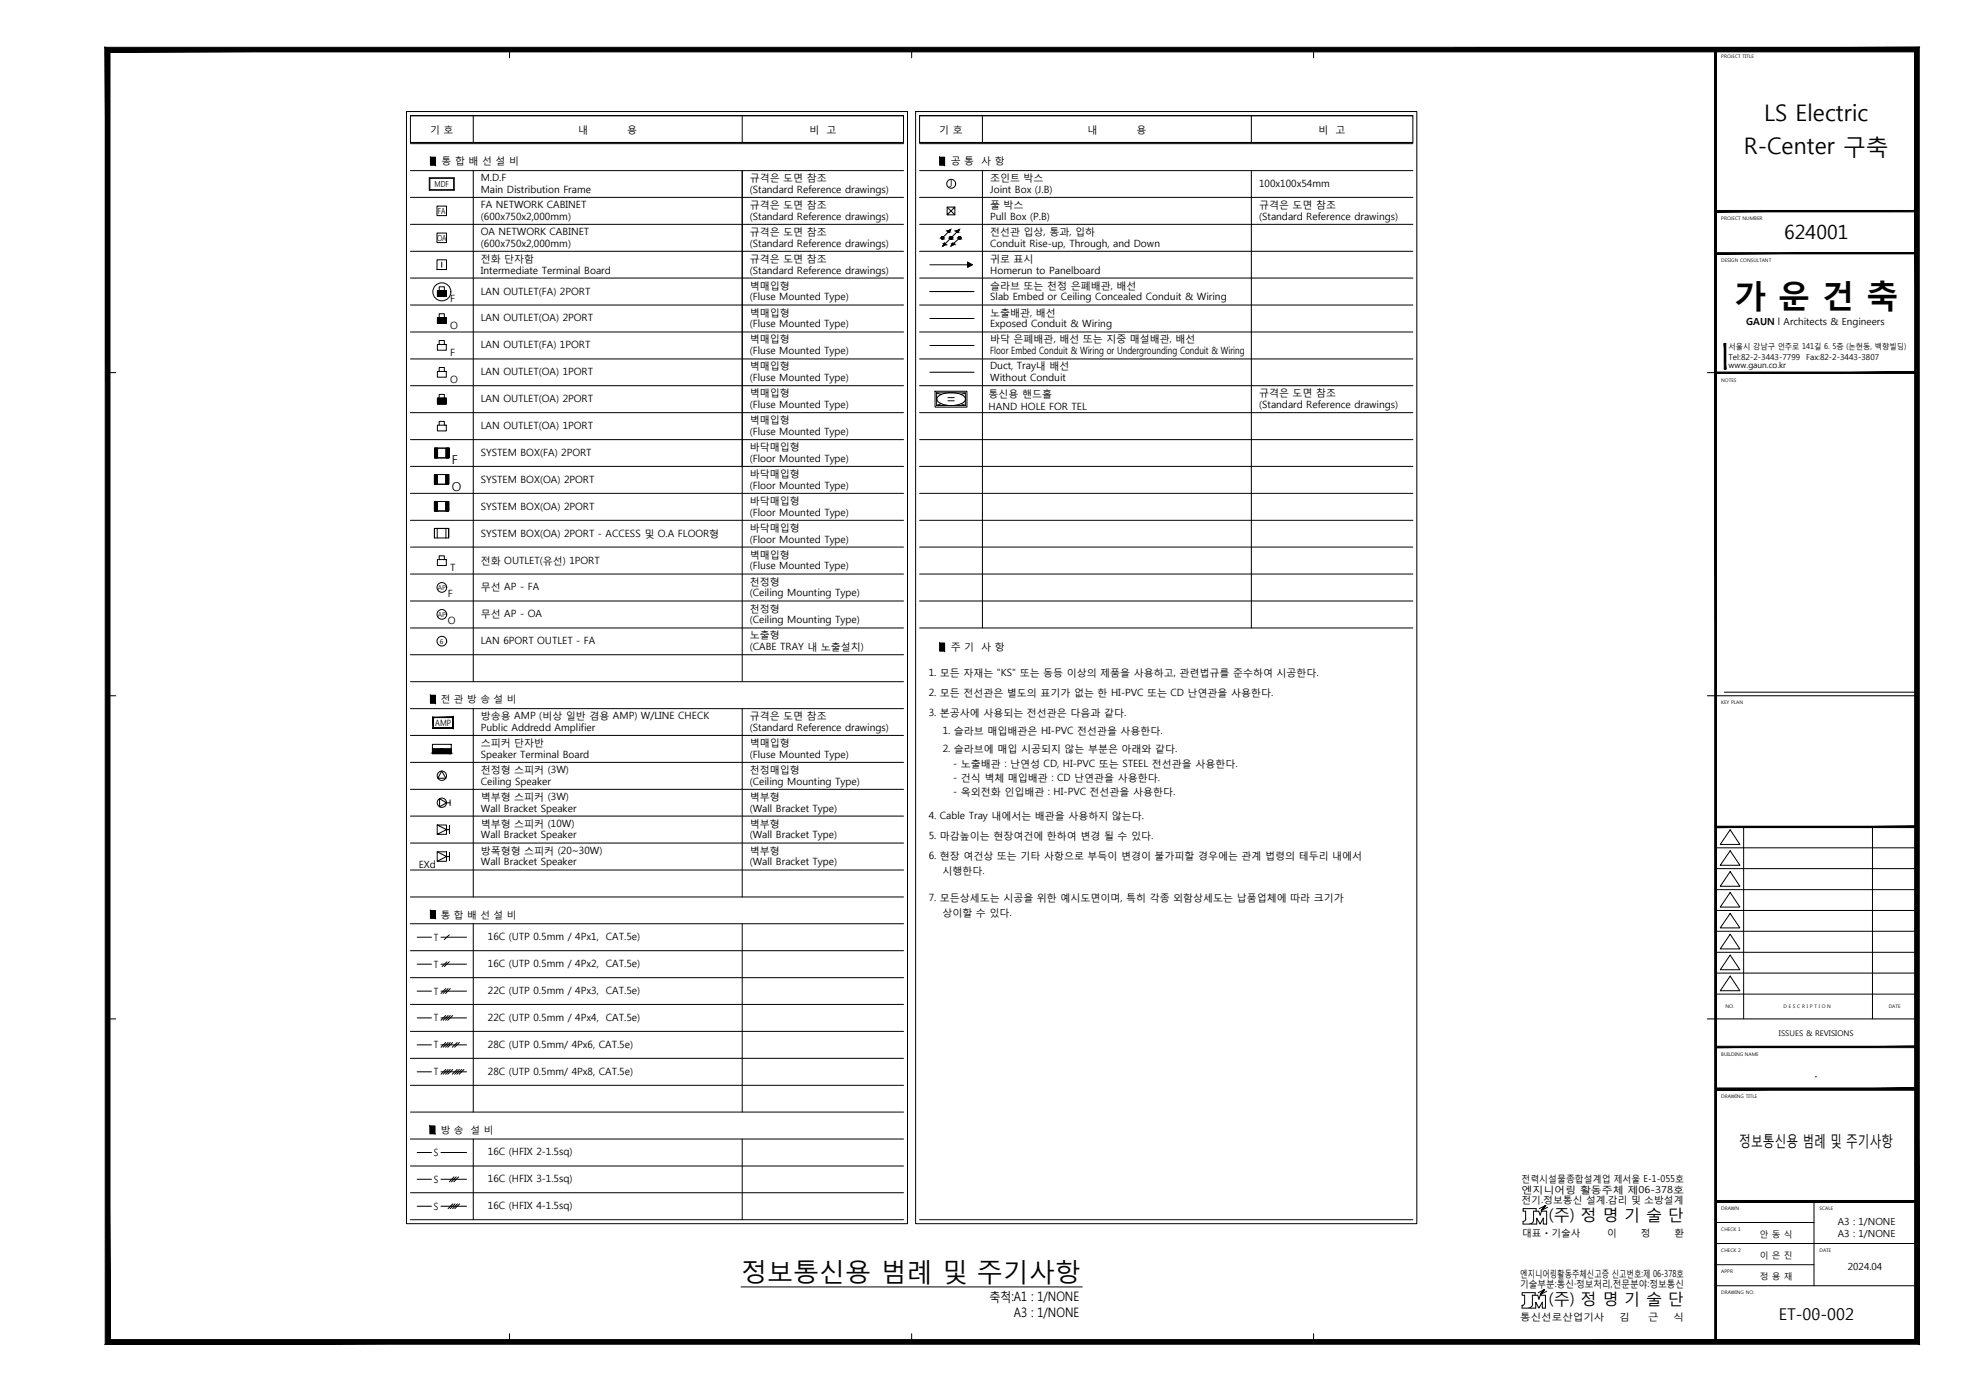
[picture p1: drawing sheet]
<svg xmlns="http://www.w3.org/2000/svg" width="420mm" height="297mm" viewBox="0 0 420 297" stroke-linecap="round" stroke-linejoin="round" font-family="sans-serif">
<!-- layer: TIT -->
<path d="M158.3 274.8h72.9" fill="none" stroke="#000" stroke-width=".21"/>
<!-- layer: SHT -->
<g fill="#000" stroke="#000" stroke-width=".21">
<path d="M22.5 10.1l1 1 386.5-1zM23.5 11.1l386.5-1-1 1zM410 10.1l-1 1 1 275.9zM409 11.1l1 275.9-1-.9zM22.5 287h387.5l-1-.9zM22.5 287l1-.9h385.5zM22.5 10.1v276.9l1-.9zM22.5 10.1l1 1v275z"/>
<path d="M366.3 10.6l.3 275.9v-275.9zM366.3 10.6l.3 275.9h-.3z"/>
<path d="M366.5 44.9v.3l42.9-.3zM366.5 45.2l42.9-.3v.3z"/>
<path d="M366.5 54v.2l42.9-.2zM366.5 54.2l42.9-.2v.2z"/>
<path d="M366.5 79.4v.3l42.9-.3zM366.5 79.7l42.9-.3v.3z"/>
<path d="M368.3 73.3l.3 5.6v-5.6zM368.3 73.3l.3 5.6h-.3z"/>
<path d="M366.5 176.4v.3l42.9-.3zM366.5 176.7l42.9-.3v.3z"/>
<path d="M366.5 232.4v.3l42.9-.3zM366.5 232.7l42.9-.3v.3z"/>
<path d="M366.5 232.4v.4l42.9-.4zM366.5 232.8l42.9-.4v.4z"/>
<path d="M366.5 223.4v.3l42.9-.3zM366.5 223.7l42.9-.3v.3z"/>
<path d="M366.5 256.4v.4l42.9-.4zM366.5 256.8l42.9-.4v.4z"/>
</g>
<g fill="none" stroke="#000" stroke-width=".21">
<path d="M108.8 10.6v1.7M194.7 10.6v1.7M280.6 10.6v1.7M23 79.6h1.7M364.7 79.6h1.8M23 148.6h1.7M364.7 148.6h44.7M368.3 147.8h41.1M366.5 176.6h42.9M369.6 177.2l2 3.1h-4.1zM372.4 176.6v41M400 176.6v41"/>
<path d="M366.5 190h42.9M366.5 194.4h42.9M366.5 198.9h42.9M366.5 185.5h42.9M366.5 181h42.9M369.6 195.1l2 3h-4.1zM369.6 199.5l2 3.1h-4.1zM369.6 190.6l2 3.1h-4.1zM369.6 186.1l2 3.2h-4.1zM369.6 181.7l2 3.1h-4.1zM23 217.6h1.7M364.7 217.6h44.7"/>
<path d="M366.5 203.4h42.9M366.5 207.8h42.9M366.5 212.3h42.9M369.6 203.9l2 3.2h-4.1zM369.6 208.4l2 3.2h-4.1zM366.5 232.6h42.9M387.8 229.9h.1M387.5 256.6v18M366.5 261.1h21M366.5 270.1h21M366.5 265.5h42.9M366.5 274.6h42.9"/>
<path d="M108.8 284.8v1.7M194.7 284.8v1.7M280.6 284.8v1.7M388 280.6h.1"/>
</g>
<g fill="none" stroke="#000" stroke-width=".21">
<path d="M328.1 258.6v-.5h-2.8v.5h.6v1.7v.2l-.5 .3M328.8 258.1l1.4-.7-.7 .9M329.5 258.3h-.1M329.6 258.2l-.4 .3M329.7 258.1l-.4 .2M329.8 257.9l-.4 .4M329.9 257.5l-.7 1M329.9 257.8l-.4 .3M329.9 257.7l-.3 .3M330 257.6l-.4 .3M330.1 257.5l-.4 .3M330.1 257.5l-.2 .1"/>
<path d="M330.2 257.5l-.4 .2M330.6 257.8l-1.4 .7M325.1 278.8h.1M325.1 278.8v.5h1.4M325.4 260.8l-.1 .6h1.4M326.5 279.3a.76 .76 0 0 0 .8-.8v-1.9h1.2l.2 .8 .3-.8h1.1v2.7h-.7v-1.2l-.7 1.2-.7-1.2v1.2h-1.3M326.7 261.4a.83 .83 0 0 0 .9-.9v-1.9h1.1l.3 .9 .3-.9h1.1v2.8h-.8v-1.3l-.6 1.3-.7-1.3v1.3h-1.3M327.9 276.6v-.6h-2.8v.6h.6v1.6l-.1 .3-.5 .3M328.6 276l1.3-.6-.6 .9M329.3 276.3h-.1M329.4 276.1l-.4 .3M329.4 276l-.3 .3"/>
<path d="M329.5 276l-.4 .3M329.6 275.8l-.4 .3M329.7 275.5l-.7 .9M329.7 275.7l-.3 .3M329.8 275.6l-.4 .3M329.8 275.4l-.2 .2M329.9 275.5l-.4 .3M329.9 275.4l-.3 .3M330.4 275.7l-1.4 .7"/>
</g>
<!-- layer: SYM -->
<g fill="none" stroke="#000" stroke-width=".21">
<path d="M86.8 23.8h107v237.5h-107zM87.7 30.4h105.3M87.7 24.7h105.3M87.7 36.4h105.3M87.7 30.7h105.3M91.7 38h5.3v2.6h-5.3zM91.8 38.1h5.1v2.4h-5.1zM91.9 33.6h1.1v1.6h-1.1zM101.1 24.7v5.7M101.1 36.4v109.2M158.5 24.7v5.7M158.5 36.4v109.2"/>
<path d="M195.6 23.8h107v237.5h-107zM196.4 30.4h105.4M196.4 24.7h105.4M196.4 36.4h105.4M196.4 30.7h105.4M200.7 33.6h1.1v1.6h-1.1zM209.8 24.7v5.7M209.8 36.4v97.7M267.3 24.7v5.7M267.3 36.4v97.7M87.7 42.1h105.3M87.7 47.9h105.3"/>
<path d="M87.7 53.7h105.3M87.7 59.4h105.3M93.3 55.5h2.1v2.1h-2.1zM93.3 44h2.1v2h-2.1zM93.3 49.8h2.1v2h-2.1zM94.4 56v1.1M196.4 42.1h105.4M196.4 47.9h105.4M196.4 53.7h105.4M196.4 59.4h105.4M198.6 56.5h9M201.7 51.9l.3 .3-.6 .4z"/>
<path d="M202.3 44.2l1.7 1.7M202.4 49.3l.7-.3-.4 .6zM203 51l-1.6 1.6M203.1 49l-1.6 1.6M203.5 51.9l.3 .3-.6 .3zM204 44.2v1.7h-1.7v-1.7h1.7l-1.7 1.7M204.3 49.3l.6-.3-.3 .6zM204.8 51l-1.6 1.5M204.9 49l-1.6 1.6M206.7 56l.9 .5-.9 .6zM87.7 65.1h105.3M87.7 70.9h105.3"/>
<path d="M87.7 76.7h105.3M93.4 62h1.9v1.3h-1.9zM93.4 62.5l.4-.5v-.8h1.1v.8l-1.3 1.3M93.4 79.3h1.9v1.2h-1.9zM93.4 73.6h1.9v1.2h-1.9zM93.4 67.8h.1M93.4 67.8h1.9v1.2h-1.9zM93.4 68.3l.5-.5-.5 .4 .4-.4v-.8h1.1v.8l-1.3 1.2M93.4 62v.1M93.5 62l-.1 .2M93.5 67.8l-.1 .1M93.6 62l-.2 .2"/>
<path d="M93.6 67.8l-.2 .2M93.6 62l-.2 .3M93.6 67.8l-.2 .3M93.7 62l-.3 .4M93.7 67.8l-.3 .3M93.8 62l-.4 .4M93.8 63.3l1.3-1.3-1.2 1.3M93.8 67.8l-.4 .4M93.8 79.3v-.8h1.1v.8M93.8 73.6v-.9h1.1v.9M93.8 69l1.3-1.2-1.2 1.2M93.9 62l-.5 .5"/>
<path d="M93.9 62l-.5 .6M93.9 67.8l-.5 .6M94.1 62l-.7 .7M94.1 67.8l-.7 .6 .7-.6M94.1 62l-.7 .8M94.2 67.8l-.8 .8M94.2 62l-.8 .9M94.3 67.8l-.9 .9M94.3 62l-.9 1M94.4 62l-1 1M94.4 67.8l-1 .9M94.5 62l-1.1 1.1"/>
<path d="M94.5 63.3l.8-.8-.7 .8M94.5 67.8l-1.1 1M94.6 62l-1.2 1.2M94.6 67.8l-1.2 1.2M94.6 62l-1.2 1.3 1.3-1.3M94.6 67.8l-1.2 1.2 1.3-1.2M94.7 62l-1.2 1.3M94.7 67.8l-1.2 1.2M94.8 67.8l-1.2 1.2M94.8 62l-1.2 1.3M95 62l-1.3 1.3M95 67.8l-1.3 1.2"/>
<path d="M95 67.8l-1.2 1.2M95.2 67.8l-1.3 1.2M95.2 62l-1.3 1.3M95.2 67.8l-1.2 1.2M95.3 62l-1.3 1.3M95.3 63.3h.1M95.3 62l-1.2 1.3M95.3 62.1l-1.2 1.2M95.3 62.2l-1.1 1.1 1.1-1M95.3 62.3l-.9 1M95.3 62.4l-.9 .9 .9-.8M95.3 62.6l-.7 .7"/>
<path d="M95.3 62.6l-.6 .7 .6-.6M95.3 62.8l-.5 .5M95.3 62.8l-.4 .5 .4-.4M95.3 62.9l-.3 .4M95.3 63l-.2 .3M95.3 63.1l-.1 .2M95.3 67.8l-1.2 1.2M95.3 67.9l-1.1 1.1 1.1-1M95.3 68.1l-.9 .9M95.3 68.2l-.8 .8M95.3 68.3l-.7 .7M95.3 68.4l-.7 .6"/>
<path d="M95.3 68.4l-.6 .6M95.3 68.5l-.5 .5M95.3 68.6l-.4 .4 .4-.4M95.3 68.7l-.3 .3M95.3 68.8l-.2 .2M95.3 68.9l-.1 .1M95.3 69h.1M196.4 65.1h105.4M196.4 70.9h105.4M196.4 76.7h105.4M198.6 62.3h9.5M198.6 68h9.5"/>
<path d="M198.6 73.8h9.5M198.6 79.5h9.5M87.7 82.4h105.3M87.7 88.1h105.3M87.7 93.9h105.3M87.7 99.6h105.3M92.8 95.7h3.1v2.1h-3.1zM92.8 96.3l.7-.6v2M92.8 96.8l.7-.6-.7 .6M92.8 97l.7-.6-.7 .7M92.8 97.3l.7-.7-.7 .7M92.9 95.7h-.1"/>
<path d="M92.9 95.7l-.1 .1M93 95.7l-.2 .2M93.1 95.7l-.3 .3M93.2 95.7l-.4 .3M93.3 95.7l-.5 .4M93.3 95.7l-.5 .5M93.3 97.8l.2-.2-.1 .2M93.4 85h1.9v1.3h-1.9zM93.4 85.5l.4-.5v-.8h1.1v.8l-1.3 1.3M93.4 90.8h1.9v1.2h-1.9zM93.4 85.1h.1M93.4 85.3l.2-.3-.2 .3"/>
<path d="M93.4 85.5l.5-.5-.5 .5M93.5 95.7l-.7 .7M93.5 95.8l-.7 .6 .7-.5M93.5 95.9l-.7 .7M93.5 96l-.7 .6 .7-.5M93.5 96.1l-.7 .7M93.5 96.3l-.7 .7M93.5 96.5l-.7 .6M93.5 96.6l-.7 .6M93.5 96.8l-.7 .6M93.5 96.8l-.7 .7M93.5 96.9l-.7 .6"/>
<path d="M93.5 97l-.7 .6M93.5 97l-.7 .6 .7-.5M93.5 97.1l-.7 .6M93.5 97.2l-.6 .6M93.5 97.3l-.5 .5 .5-.4M93.5 97.5l-.3 .3M93.5 97.5l-.3 .3 .3-.2M93.5 85l-.1 .2M93.6 85l-.2 .2 .2-.2M93.7 85l-.3 .4 .4-.4M93.8 90.8v-.8h1.1v.8M93.9 85l-.5 .6 .6-.6"/>
<path d="M94.1 85l-.7 .7M94.2 85l-.8 .8M94.3 85l-.9 .9M94.4 85l-1 1M94.5 85l-1.1 1.1M94.5 85l-1.1 1.2M94.6 85l-1.2 1.3 1.2-1.3M94.8 85l-1.3 1.3M95 85l-1.3 1.3M95 85l-1.2 1.3M95.1 85l-1.3 1.3M95.2 85l-1.3 1.3"/>
<path d="M95.2 85l-1.2 1.3M95.3 95.7v2.1M95.3 97.4l.6-.6-.6 .7M95.3 85l-1.2 1.3M95.3 85.1l-1.2 1.2M95.3 85.2l-1.1 1.1 1.1-1.1M95.3 85.3l-.9 1M95.3 85.4l-.9 .9M95.3 85.5l-.8 .8M95.3 85.5l-.7 .8M95.3 85.7l-.7 .6M95.3 85.8l-.5 .5"/>
<path d="M95.3 85.8l-.4 .5M95.3 85.9l-.3 .4M95.3 86l-.3 .3M95.3 86l-.2 .3M95.3 86.1l-.1 .2M95.3 86.2v.1M95.4 95.7l-.1 .1M95.5 95.7l-.2 .2M95.5 95.7l-.2 .3M95.6 95.7l-.3 .3M95.6 95.7l-.3 .4M95.8 95.7l-.5 .5"/>
<path d="M95.8 95.7l-.5 .6M95.9 95.7l-.6 .6M95.9 95.8l-.6 .6M95.9 95.8l-.6 .7M95.9 95.9l-.6 .6M95.9 96l-.6 .6M95.9 96.1l-.6 .6M95.9 96.2l-.6 .6 .6-.5M95.9 96.3l-.6 .7M95.9 96.5l-.6 .6 .6-.6M95.9 96.5l-.6 .7M95.9 96.6l-.6 .6"/>
<path d="M95.9 96.7l-.6 .7M95.9 96.9l-.6 .7M95.9 97l-.6 .6M95.9 97.1l-.6 .6M95.9 97.2l-.6 .6M95.9 97.2l-.5 .6M95.9 97.4l-.4 .4M95.9 97.5l-.3 .3M95.9 97.6l-.2 .2M95.9 97.6l-.1 .2M95.9 97.7v.1M196.4 82.4h105.4"/>
<path d="M196.4 88.1h105.4M196.4 93.9h105.4M196.4 99.6h105.4M199.7 83.6h6.8v3.3h-6.8zM200.1 83.9h6.1v2.7h-6.1zM200.1 83.9l.9 .4M200.5 84.5a5.5 5.5 0 0 1 5.3 0 .78 .78 0 0 1 0 1.4 5.5 5.5 0 0 1-5.3 0 .78 .78 0 0 1 0-1.4zM201 86.2l-.9 .4M202.5 84.9h1.3M202.5 85.6h1.3M205.3 86.2l.9 .4M206.2 83.9l-.9 .4"/>
<path d="M87.7 105.4h105.3M87.7 111.1h105.3M87.7 116.8h105.3M92.8 101.3h3v2.1h-3zM92.8 107.1h3v2h-3zM92.8 101.3v2.1M92.8 107.1v2M92.8 101.3h3M92.8 107.7l.6-.6v2M92.8 107.1h3M92.8 108.1l.6-.6-.6 .7M92.8 108.4l.6-.5-.6 .6"/>
<path d="M92.8 101.3v.1M92.8 107.1h.1M92.9 101.3l-.1 .2M92.9 107.1l-.1 .1M92.9 107.1l-.1 .2 .2-.2M93 101.3l-.2 .2M93 101.3l-.2 .3M93 107.1l-.2 .2M93.1 101.3l-.3 .4M93.1 107.1l-.3 .3M93.1 101.3l-.3 .5M93.1 107.1l-.3 .5"/>
<path d="M93.3 101.3l-.5 .6M93.3 107.1l-.5 .5M93.4 109.1h.1M93.4 101.3v2.1M93.4 112.8v2.1M93.4 101.3l-.6 .6M93.4 101.4l-.6 .6M93.4 101.5l-.6 .6M93.4 101.5l-.6 .7M93.4 101.7l-.6 .6M93.4 101.7l-.6 .7M93.4 101.8l-.6 .6"/>
<path d="M93.4 101.9l-.6 .6M93.4 101.9l-.6 .7 .6-.6M93.4 102.1l-.6 .5M93.4 102.1l-.6 .7 .6-.6M93.4 102.3l-.6 .6 .6-.5M93.4 102.4l-.6 .7M93.4 102.6l-.6 .6M93.4 102.6l-.6 .7M93.4 102.7l-.6 .7M93.4 102.8l-.6 .6M93.4 102.9l-.5 .5M93.4 103l-.4 .4"/>
<path d="M93.4 103.1l-.3 .3M93.4 103.2l-.2 .2 .2-.1M93.4 103.3l-.1 .1M93.4 107.2l-.6 .6M93.4 107.3l-.6 .6M93.4 107.3l-.6 .7M93.4 107.6l-.6 .7M93.4 107.7l-.6 .7M93.4 107.8l-.6 .6M93.4 108l-.6 .6M93.4 108.1l-.6 .6M93.4 108.2l-.6 .6"/>
<path d="M93.4 108.2l-.6 .7M93.4 108.4l-.6 .6M93.4 108.4l-.6 .7M93.4 108.5l-.6 .6M93.4 108.6l-.5 .5M93.4 108.7l-.4 .4M93.4 108.8l-.4 .3M93.4 108.8l-.3 .3M93.4 108.9l-.3 .2M93.4 109l-.2 .1 .2-.1M93.4 109.1h-.1M93.4 119.5h1.9v1.3h-1.9z"/>
<path d="M93.8 119.5v-.8h1.1v.8M95.2 101.4v2M95.2 107.2v1.9l.6-.5M95.2 112.8v2.1M95.2 102.5l.6-.6-.6 .7M95.2 108.7l.6-.6-.6 .6M95.2 108.9l.6-.6-.6 .7M95.4 101.3l-.2 .2M95.4 101.3l-.2 .2 .3-.2M95.4 107.1l-.2 .2M95.5 107.1l-.3 .2M95.5 101.3l-.3 .3"/>
<path d="M95.5 107.1l-.3 .3M95.6 101.3l-.4 .4 .4-.4M95.6 103.4l.2-.2-.2 .2M95.6 107.1l-.4 .3M95.6 107.1l-.4 .4M95.7 101.3l-.5 .5M95.7 107.1l-.5 .5M95.8 101.3l-.6 .6M95.8 107.1l-.6 .5M95.8 101.3l-.6 .6 .6-.5M95.8 107.1l-.6 .6M95.8 101.3v2.1h-3"/>
<path d="M95.8 112.8v2.1h-3M95.8 112.8h-3v2.1M95.8 107.1v2h-3M95.8 108.5l-.6 .6 .6-.6M95.8 101.4l-.6 .7M95.8 101.5l-.6 .7M95.8 101.6l-.6 .7M95.8 101.7l-.6 .6M95.8 101.8l-.6 .6M95.8 101.8l-.6 .7M95.8 102.1l-.6 .6M95.8 102.1l-.6 .7"/>
<path d="M95.8 102.3l-.6 .6M95.8 102.3l-.6 .7M95.8 102.4l-.6 .6M95.8 102.5l-.6 .6M95.8 102.5l-.6 .7M95.8 102.6l-.6 .6M95.8 102.7l-.6 .7M95.8 102.8l-.6 .6M95.8 102.9l-.5 .5M95.8 102.9l-.4 .5M95.8 103l-.4 .4M95.8 103.1l-.3 .3"/>
<path d="M95.8 103.2l-.1 .2M95.8 103.3v.1M95.8 103.4h.1M95.8 112.8v2.1M95.8 107.2l-.6 .6M95.8 107.2l-.6 .7M95.8 107.3l-.6 .6M95.8 107.4l-.6 .6M95.8 107.4l-.6 .7M95.8 107.5l-.6 .6M95.8 107.6l-.6 .6M95.8 107.6l-.6 .7 .6-.6"/>
<path d="M95.8 107.8l-.6 .6M95.8 107.9l-.6 .6M95.8 107.9l-.6 .7M95.8 108.1l-.6 .7M95.8 108.2l-.6 .6M95.8 108.4l-.6 .6M95.8 108.7l-.4 .4M95.8 108.8l-.3 .3M95.8 108.9l-.2 .2M95.8 109l-.2 .1M95.8 109l-.1 .1M95.8 109v.1"/>
<path d="M196.4 105.4h105.4M196.4 111.1h105.4M196.4 116.8h105.4M87.7 122.6h105.3M87.7 128.3h105.3M87.7 134.1h105.3M87.7 139.8h105.3M196.4 122.6h105.4M196.4 128.3h105.4M196.4 134.1h105.4M200.7 137.4h1.1v1.6h-1.1zM87.7 145.6h105.3"/>
<path d="M87.7 151.3h105.3M87.7 157h105.3M91.9 148.5h1.1v1.6h-1.1zM92.4 158.9h4v2h-4zM92.4 159.9h4M92.5 153.2h4.3v2.2h-4.3zM101.1 151.3v40.2M158.5 151.3v40.2M87.7 162.8h105.3M87.7 168.6h105.3M87.7 174.3h105.3M93.4 176.2v2l2-1-2-1h2v2h-2"/>
<path d="M94.4 164.7l.8 1.5h-1.7zM95.4 177.2h.6M96 176.3v1.7M87.7 180h105.3M87.7 185.8h105.3M87.7 191.5h105.3M87.7 197.3h105.3M91.9 194.5h1.1v1.6h-1.1zM93.4 181.9h2v2h-2zM93.4 181.9l2 1-2 1M95.4 182.9h.6M96 199.6l-1.1 1"/>
<path d="M96 182.1v1.7M101.1 197.3v40.2M158.5 197.3v40.2M87.7 203h105.3M87.7 208.8h105.3M87.7 214.5h105.3M95.2 211.1l-1 1.1M95.2 216.9l-1 1M95.5 205.4l-1.1 1M95.7 211.1l-1 1.1M95.7 216.9l-1 1M96 205.4l-1.1 1"/>
<path d="M96.2 211.1l-1 1.1M96.2 216.9l-1 1M96.7 216.9l-1.1 1M87.7 231.8h105.3M87.7 220.2h105.3M87.7 226h105.3M87.7 237.5h105.3M95.2 222.6l-1 1M95.2 228.4l-1 1M95.7 222.6l-1 1M95.7 228.4l-1 1M96.2 222.6l-1 1"/>
<path d="M96.2 228.4l-1 1M96.7 222.6l-1.1 1M96.7 228.4l-1.1 1M97.7 222.6l-1.1 1M97.7 228.4l-1.1 1M98.1 222.6l-1 1M98.1 228.4l-1 1M98.6 228.4l-1 1M99.1 228.4l-1 1M87.7 243.2h105.3M87.7 249h105.3M87.7 254.7h105.3"/>
<path d="M91.9 240.5h1v1.6h-1zM96.7 257.1l-1 1M97 251.3l-1 1.1M97.2 257.1l-1 1M97.5 251.3l-1.1 1.1M97.7 257.1l-1 1M98 251.3l-1.1 1.1M98.2 257.1l-1 1M101.1 243.2v17.3M158.5 243.2v17.3M87.7 260.5h105.3M196.4 260.5h105.4"/>
<circle cx="203.2" cy="39.2" r=".95"/>
<circle cx="201.3" cy="50.8" r=".23"/>
<circle cx="203.2" cy="50.8" r=".23"/>
<circle cx="205" cy="50.8" r=".23"/>
<circle cx="94.4" cy="62.3" r="1.93"/>
<circle cx="94.4" cy="131.2" r="1.04"/>
<circle cx="94.4" cy="125.4" r="1.04"/>
<circle cx="94.4" cy="136.9" r="1.04"/>
<circle cx="94.4" cy="165.7" r=".99"/>
</g>
<g fill="#000" stroke="#000" stroke-width=".21">
<path d="M201.2 51h.2zM201.2 51h.1zM201.5 52.2h.5l-.6 .4zM201.6 52.1l.4 .1h-.5zM202.4 49.3h.5l-.1 .2zM202.4 49.3l.7-.3-.2 .3zM203.1 51h.1zM203.4 52.2h.4l-.6 .3zM203.1 50.5h.1zM203.5 52l.3 .2h-.4zM204.3 49.3h.4v.2zM204.3 49.3l.6-.3-.2 .3z"/>
<path d="M204.9 50.5h.2zM206.7 56l.9 .5-.9 .6zM94.4 159.9h2v.9z"/>
<path d="M91.9 33.6l1.1 1.6v-1.6zM91.9 33.6l1.1 1.6h-1.1z"/>
<path d="M200.7 33.6l1.1 1.6v-1.6zM200.7 33.6l1.1 1.6h-1.1z"/>
<path d="M201.3 50.5h.1zM201.2 50.5h.2z"/>
<path d="M201.2 50.5l.2 .1zM201.2 50.5l.2 .1z"/>
<path d="M201.2 50.6h.3zM201.1 50.6h.4z"/>
<path d="M201.1 50.6h.4zM201.1 50.6h.4z"/>
<path d="M201.1 51h.4zM201.1 51h.3zM201.2 51h.2z"/>
<path d="M201.1 50.6l.4 .1zM201.1 50.7h.4z"/>
<path d="M201.1 50.9h.4zM201.1 50.9l.4 .1z"/>
<path d="M201.1 50.7h.4zM201.1 50.7h.4z"/>
<path d="M201.1 50.7h.4zM201.1 50.7h.4z"/>
<path d="M201.1 50.7l.4 .1zM201.1 50.7l.4 .1z"/>
<path d="M201.1 50.8h.4zM201.1 50.8h.4z"/>
<path d="M201.1 50.8l.4 .1zM201.1 50.8l.4 .1z"/>
<path d="M201.1 50.9h.4zM201.1 50.9h.4z"/>
<path d="M201.6 52.1l.4 .1zM201.7 51.9l.2 .2h-.3z"/>
<path d="M202.4 49.3l.4 .2zM202.6 49.5h.2l-.1 .1z"/>
<path d="M202.9 50.8h.5zM202.9 50.8h.5z"/>
<path d="M202.9 50.7l.5 .1zM202.9 50.7l.5 .1z"/>
<path d="M202.9 50.7h.5zM202.9 50.7h.5z"/>
<path d="M202.9 50.7h.5zM202.9 50.7h.5z"/>
<path d="M202.9 50.9h.5zM202.9 50.9h.5z"/>
<path d="M202.9 50.8l.5 .1zM202.9 50.8l.5 .1z"/>
<path d="M202.9 50.6l.5 .1zM202.9 50.6l.5 .1z"/>
<path d="M202.9 50.6h.5zM203 50.6h.4z"/>
<path d="M202.9 50.9l.4 .1zM202.9 50.9h.5z"/>
<path d="M203 50.6h.3zM203 50.6h.3z"/>
<path d="M203 51h.3zM203 51h.3z"/>
<path d="M203 50.6h.3zM203.1 50.5l.2 .1z"/>
<path d="M203 51h.2zM203 51h.3z"/>
<path d="M203.1 51h.1zM203.1 51h.1z"/>
<path d="M203.1 50.5h.1zM203.1 50.5h.1z"/>
<path d="M203.1 50.5l.2 .1zM203.1 50.5l.2 .1z"/>
<path d="M203 50.6h.3zM203 50.6h.3z"/>
<path d="M203 51h.3zM203 51h.2z"/>
<path d="M203 50.6h.4zM203 50.6h.4z"/>
<path d="M203 51h.3zM203 51h.3z"/>
<path d="M202.9 50.6l.5 .1zM202.9 50.6l.5 .1z"/>
<path d="M202.9 50.7h.5zM202.9 50.7h.5z"/>
<path d="M202.9 50.7h.5zM202.9 50.7h.5z"/>
<path d="M202.9 50.8l.5 .1zM202.9 50.8l.5 .1z"/>
<path d="M202.9 50.9h.5zM202.9 50.9h.5z"/>
<path d="M202.9 50.9h.5zM202.9 50.9l.4 .1z"/>
<path d="M202.9 50.7l.5 .1zM202.9 50.7l.5 .1z"/>
<path d="M202.9 50.8h.5zM202.9 50.8h.5z"/>
<path d="M203.5 52l.3 .2zM203.5 51.9l.2 .1h-.2z"/>
<path d="M204.3 49.3l.4 .2zM204.4 49.5h.3l-.1 .1z"/>
<path d="M204.7 50.7l.5 .1zM204.7 50.7l.5 .1z"/>
<path d="M204.7 50.7h.5zM204.8 50.7h.4z"/>
<path d="M204.8 50.9h.4zM204.8 50.9h.4z"/>
<path d="M204.8 50.8l.4 .1zM204.8 50.8l.4 .1z"/>
<path d="M204.7 50.8l.5 .1zM204.7 50.8l.5 .1z"/>
<path d="M204.8 50.7h.4zM204.8 50.7h.4z"/>
<path d="M204.8 50.7h.4zM204.8 50.6l.4 .1z"/>
<path d="M204.8 50.9l.3 .1zM204.8 50.9h.4z"/>
<path d="M204.8 50.6h.4zM204.8 50.6h.4z"/>
<path d="M204.8 50.6h.3zM204.9 50.6h.2z"/>
<path d="M204.8 51h.3zM204.8 51h.3z"/>
<path d="M204.9 50.6h.2zM204.9 50.5l.2 .1z"/>
<path d="M204.9 51h.2zM204.9 51h.2z"/>
<path d="M204.9 51h.1zM204.9 51h.2z"/>
<path d="M200.7 137.4l1.1 1.6v-1.6zM200.7 137.4l1.1 1.6h-1.1z"/>
<path d="M92.4 159.9h2l-2 .9zM92.4 160.8h4l-2-.9z"/>
<path d="M92.5 153.1v2.4zM92.5 153.1l.1 2.3zM92.5 153.1h4.3zM92.6 153.2l4.2-.1zM96.8 153.1v2.4zM96.8 153.2v2.3zM92.5 155.5h4.3zM92.5 155.5l4.3-.1z"/>
<path d="M91.9 148.5l1.1 1.6v-1.6zM91.9 148.5l1.1 1.6h-1.1z"/>
<path d="M92.4 160.8l4 .1v-.1zM92.4 160.8l4 .1h-4z"/>
<path d="M91.9 194.5l1.1 1.6v-1.6zM91.9 194.5l1.1 1.6h-1.1z"/>
<path d="M91.9 240.5l1 1.6v-1.6zM91.9 240.5l1 1.6h-1z"/>
</g>
<!-- layer: SYMBOL -->
<g fill="none" stroke="#000" stroke-width=".21">
<path d="M93.9 170.5l1.5 .9-1.5 .9zM95.4 171.4h.7M96.1 170.8v1.2"/>
<circle cx="94.4" cy="171.4" r=".99"/>
</g>
<!-- layer: S -->
<g fill="none" stroke="#000" stroke-width=".21">
<path d="M89.1 200.1h3.1M89.1 211.7h3.1M89.1 205.9h3.1M89.1 217.4h3.1M94.2 200.1h5.5M94.2 211.7h5.5M94.2 205.9h5.5M94.2 217.4h5.5M89.1 223.1h3.1M89.1 228.9h3.1M94.2 223.1h5.5M94.2 228.9h5.5"/>
<path d="M89.1 246.1h3.1M89.1 257.6h3.1M89.1 251.8h3.1M94.2 246.1h5.5M94.2 257.6h5.5M94.2 251.8h5.5"/>
</g>
<!-- layer: sol254 -->
<path d="M87.7 24.7h105.3v5.7h-105.3zM196.4 24.7h105.4v5.7h-105.4z" fill="none" stroke="#000" stroke-width=".21"/>
<text font-size="7" x="370.4" y="65.3">가 운 건 축</text>
<text font-size="5.6" x="158.3" y="273.4">정보통신용 범례 및 주기사항</text>
<g font-size="4.9">
<text x="376.9" y="25.9">LS Electric</text>
<text x="372.5" y="32.9">R-Center 구축</text>
</g>
<text font-size="4.2" x="381.1" y="51.1">624001</text>
<g font-size="3.5">
<text x="330.8" y="260.5">(주) 정 명 기 술 단</text>
<text x="330.8" y="278.4">(주) 정 명 기 술 단</text>
<text x="379.9" y="281.8">ET-00-002</text>
</g>
<text font-size="3.4" x="371.5" y="244.7">정보통신용 범례 및 주기사항</text>
<g font-size="2.8">
<text x="211.3" y="277.9">축척:A1 : 1/NONE</text>
<text x="216.6" y="281.2">A3 : 1/NONE</text>
</g>
<g font-size="2.6">
<text x="96.5" y="99.2">F</text>
<text x="96.5" y="104.9">O</text>
</g>
<g font-size="2.1">
<text x="91.9" y="28.4">기 호</text>
<text x="123.5" y="28.4">내</text>
<text x="133.9" y="28.4">용</text>
<text x="172.9" y="28.4">비</text>
<text x="176.5" y="28.4">고</text>
<text x="200.6" y="28.4">기 호</text>
<text x="232.3" y="28.4">내</text>
<text x="242.7" y="28.4">용</text>
<text x="281.6" y="28.4">비</text>
<text x="285.3" y="28.4">고</text>
<text x="94.3" y="35.1">통 합 배 선 설 비</text>
<text x="203.1" y="35.1">공 통</text>
<text x="209.6" y="35.1">사 항</text>
<text x="102.7" y="41.2">Main Distribution Frame</text>
<text x="102.7" y="38.6">M.D.F</text>
<text x="160.1" y="41.2">(Standard Reference drawings)</text>
<text x="160.1" y="38.6">규격은 도면 참조</text>
<text x="202.8" y="40">J</text>
<text x="211.5" y="41.2">Joint Box (J.B)</text>
<text x="211.5" y="38.6">조인트 박스</text>
<text x="268.9" y="40">100x100x54mm</text>
<text x="102.7" y="46.9">(600x750x2,000mm)</text>
<text x="102.7" y="44.4">FA NETWORK CABINET</text>
<text x="160.1" y="46.9">(Standard Reference drawings)</text>
<text x="160.1" y="44.4">규격은 도면 참조</text>
<text x="211.5" y="46.9">Pull Box (P.B)</text>
<text x="211.5" y="44.4">풀 박스</text>
<text x="268.9" y="46.9">(Standard Reference drawings)</text>
<text x="268.9" y="44.4">규격은 도면 참조</text>
<text x="102.7" y="52.7">(600x750x2,000mm)</text>
<text x="102.7" y="50.2">OA NETWORK CABINET</text>
<text x="160.1" y="52.7">(Standard Reference drawings)</text>
<text x="160.1" y="50.2">규격은 도면 참조</text>
<text x="211.5" y="52.7">Conduit Rise-up, Through, and Down</text>
<text x="211.5" y="50.2">전선관 입상, 통과, 입하</text>
<text x="102.7" y="55.9">전화 단자함</text>
<text x="102.7" y="58.4">Intermediate Terminal Board</text>
<text x="160.1" y="55.9">규격은 도면 참조</text>
<text x="160.1" y="58.4">(Standard Reference drawings)</text>
<text x="211.5" y="58.4">Homerun to Panelboard</text>
<text x="211.5" y="55.9">귀로 표시</text>
<text x="96.1" y="64.6">F</text>
<text x="102.7" y="62.9">LAN OUTLET(FA) 2PORT</text>
<text x="160.1" y="64.2">(Fluse Mounted Type)</text>
<text x="160.1" y="61.6">벽매입형</text>
<text x="211.5" y="64.2">Slab Embed or Ceiling Concealed Conduit &amp; Wiring</text>
<text x="211.5" y="61.6">슬라브 또는 천정 은폐배관, 배선</text>
<text x="96.1" y="70.3">O</text>
<text x="102.7" y="68.6">LAN OUTLET(OA) 2PORT</text>
<text x="160.1" y="69.9">(Fluse Mounted Type)</text>
<text x="160.1" y="67.4">벽매입형</text>
<text x="211.5" y="69.9">Exposed Conduit &amp; Wiring</text>
<text x="211.5" y="67.4">노출배관, 배선</text>
<text x="373" y="69.3">GAUN l Architects &amp; Engineers</text>
<text x="96.1" y="76.1">F</text>
<text x="102.7" y="74.4">LAN OUTLET(FA) 1PORT</text>
<text x="160.1" y="75.7">(Fluse Mounted Type)</text>
<text x="160.1" y="73.1">벽매입형</text>
<text x="211.5" y="75.7">Floor Embed Conduit &amp; Wiring or Undergrounding Conduit &amp; Wiring</text>
<text x="211.5" y="73.1">바닥 은폐배관, 배선 또는 지중 매설배관, 배선</text>
<text x="96.1" y="81.8">O</text>
<text x="102.7" y="80.1">LAN OUTLET(OA) 1PORT</text>
<text x="160.1" y="81.4">(Fluse Mounted Type)</text>
<text x="160.1" y="78.9">벽매입형</text>
<text x="211.5" y="81.4">Without Conduit</text>
<text x="211.5" y="78.9">Duct, Tray내 배선</text>
<text x="102.7" y="85.8">LAN OUTLET(OA) 2PORT</text>
<text x="160.1" y="87.2">(Fluse Mounted Type)</text>
<text x="160.1" y="84.6">벽매입형</text>
<text x="211.2" y="84.7">통신용 핸드홀</text>
<text x="211.2" y="87.6">HAND HOLE FOR TEL</text>
<text x="268.9" y="87.2">(Standard Reference drawings)</text>
<text x="268.9" y="84.6">규격은 도면 참조</text>
<text x="102.7" y="91.6">LAN OUTLET(OA) 1PORT</text>
<text x="160.1" y="92.9">(Fluse Mounted Type)</text>
<text x="160.1" y="90.4">벽매입형</text>
<text x="102.7" y="97.4">SYSTEM BOX(FA) 2PORT</text>
<text x="160.1" y="98.7">(Floor Mounted Type)</text>
<text x="160.1" y="96.1">바닥매입형</text>
<text x="160.1" y="101.8">바닥매입형</text>
<text x="102.7" y="103.1">SYSTEM BOX(OA) 2PORT</text>
<text x="160.1" y="104.4">(Floor Mounted Type)</text>
<text x="160.1" y="107.6">바닥매입형</text>
<text x="102.7" y="108.8">SYSTEM BOX(OA) 2PORT</text>
<text x="160.1" y="113.4">바닥매입형</text>
<text x="160.1" y="110.1">(Floor Mounted Type)</text>
<text x="102.7" y="114.6">SYSTEM BOX(OA) 2PORT - ACCESS 및 O.A FLOOR형</text>
<text x="160.1" y="119.1">벽매입형</text>
<text x="160.1" y="115.9">(Floor Mounted Type)</text>
<text x="96.1" y="122">T</text>
<text x="102.7" y="120.3">전화 OUTLET(유선) 1PORT</text>
<text x="160.1" y="124.8">천정형</text>
<text x="160.1" y="121.6">(Fluse Mounted Type)</text>
<text x="95.7" y="127.4">F</text>
<text x="102.7" y="131.8">무선 AP - OA</text>
<text x="102.7" y="126.1">무선 AP - FA</text>
<text x="160.1" y="130.6">천정형</text>
<text x="160.1" y="127.4">(Ceiling Mounting Type)</text>
<text x="95.7" y="133.2">O</text>
<text x="102.7" y="137.6">LAN 6PORT OUTLET - FA</text>
<text x="160.1" y="136.3">노출형</text>
<text x="160.1" y="133.1">(Ceiling Mounting Type)</text>
<text x="160.1" y="138.8">(CABE TRAY 내 노출설치)</text>
<text x="203.1" y="138.8">주 기</text>
<text x="209.6" y="138.8">사 항</text>
<text x="94.1" y="149.8">전 관 방 송 설 비</text>
<text x="198.4" y="144.3">1. 모든 자재는 &quot;KS&quot; 또는 동등 이상의 제품을 사용하고, 관련법규를 준수하여 시공한다.</text>
<text x="198.4" y="148.6">2. 모든 전선관은 별도의 표기가 없는 한 HI-PVC 또는 CD 난연관을 사용한다.</text>
<text x="102.7" y="153.6">방송용 AMP (비상 일반 겸용 AMP) W/LINE CHECK</text>
<text x="160.1" y="153.6">규격은 도면 참조</text>
<text x="198.4" y="152.9">3. 본공사에 사용되는 전선관은 다음과 같다.</text>
<text x="102.7" y="156.1">Public Addredd Amplifier</text>
<text x="102.7" y="161.8">Speaker Terminal Board</text>
<text x="102.7" y="159.3">스피커 단자반</text>
<text x="160.1" y="156.1">(Standard Reference drawings)</text>
<text x="160.1" y="161.8">(Fluse Mounted Type)</text>
<text x="160.1" y="159.3">벽매입형</text>
<text x="201.4" y="156.8">1. 슬라브 매입배관은 HI-PVC 전선관을 사용한다.</text>
<text x="201.4" y="160.7">2. 슬라브에 매입 시공되지 않는 부분은 아래와 같다.</text>
<text x="102.7" y="167.6">Ceiling Speaker</text>
<text x="102.7" y="165">천정형 스피커 (3W)</text>
<text x="160.1" y="167.6">(Ceiling Mounting Type)</text>
<text x="160.1" y="165">천정매입형</text>
<text x="203.6" y="163.8">- 노출배관 : 난연성 CD, HI-PVC 또는 STEEL 전선관을 사용한다.</text>
<text x="203.6" y="166.8">- 건식 벽체 매입배관 : CD 난연관을 사용한다.</text>
<text x="102.7" y="173.3">Wall Bracket Speaker</text>
<text x="102.7" y="170.8">벽부형 스피커 (3W)</text>
<text x="160.1" y="173.3">(Wall Bracket Type)</text>
<text x="160.1" y="170.8">벽부형</text>
<text x="203.6" y="169.8">- 옥외전화 인입배관 : HI-PVC 전선관을 사용한다.</text>
<text x="102.7" y="179.1">Wall Bracket Speaker</text>
<text x="102.7" y="176.5">벽부형 스피커 (10W)</text>
<text x="160.1" y="179.1">(Wall Bracket Type)</text>
<text x="160.1" y="176.5">벽부형</text>
<text x="198.4" y="179.1">5. 마감높이는 현장여건에 한하여 변경 될 수 있다.</text>
<text x="198.4" y="174.9">4. Cable Tray 내에서는 배관을 사용하지 않는다.</text>
<text x="89.5" y="185.3">EXd</text>
<text x="102.7" y="182.3">방폭형형 스피커 (20~30W)</text>
<text x="102.7" y="184.8">Wall Bracket Speaker</text>
<text x="160.1" y="182.3">벽부형</text>
<text x="160.1" y="184.8">(Wall Bracket Type)</text>
<text x="198.4" y="183.4">6. 현장 여건상 또는 기타 사항으로 부득이 변경이 불가피할 경우에는 관계 법령의 테두리 내에서</text>
<text x="201.3" y="186.5">시행한다.</text>
<text x="94.1" y="195.9">통 합 배 선 설 비</text>
<text x="198.4" y="192.3">7. 모든상세도는 시공을 위한 예시도면이며, 특히 각종 외함상세도는 납품업체에 따라 크기가</text>
<text x="201.3" y="195.5">상이할 수 있다.</text>
<text x="92.7" y="200.9">T</text>
<text x="104.2" y="200.7">16C (UTP 0.5mm / 4Px1,</text>
<text x="129.4" y="200.7">CAT.5e)</text>
<text x="92.7" y="206.7">T</text>
<text x="104.2" y="206.5">16C (UTP 0.5mm / 4Px2,</text>
<text x="129.4" y="206.5">CAT.5e)</text>
<text x="92.7" y="212.4">T</text>
<text x="104.2" y="212.2">22C (UTP 0.5mm / 4Px3,</text>
<text x="129.4" y="212.2">CAT.5e)</text>
<text x="92.7" y="218.1">T</text>
<text x="104.2" y="218">22C (UTP 0.5mm / 4Px4,</text>
<text x="129.4" y="218">CAT.5e)</text>
<text x="92.7" y="223.9">T</text>
<text x="104.2" y="223.7">28C (UTP 0.5mm/ 4Px6, CAT.5e)</text>
<text x="92.7" y="229.6">T</text>
<text x="104.2" y="229.5">28C (UTP 0.5mm/ 4Px8, CAT.5e)</text>
<text x="94.1" y="241.9">방 송</text>
<text x="100.5" y="241.9">설 비</text>
<text x="92.7" y="246.9">S</text>
<text x="104.2" y="246.7">16C (HFIX 2-1.5sq)</text>
<text x="92.7" y="252.6">S</text>
<text x="104.2" y="252.5">16C (HFIX 3-1.5sq)</text>
<text x="325" y="252.5">전력시설물종합설계업 제서울 E-1-055호</text>
<text x="325" y="254.7">엔지니어링 활동주체 제06-378호</text>
<text x="325" y="256.9">전기.정보통신 설계.감리 및 소방설계</text>
<text x="92.7" y="258.3">S</text>
<text x="104.2" y="258.2">16C (HFIX 4-1.5sq)</text>
<text x="392.6" y="261.6">A3 : 1/NONE</text>
<text x="325.2" y="264">대표ㆍ기술사</text>
<text x="343.3" y="264">이</text>
<text x="350.5" y="264">정</text>
<text x="357.7" y="264">환</text>
<text x="392.6" y="264.1">A3 : 1/NONE</text>
<text x="324.7" y="272.7">엔지니어링활동주체신고증 신고번호:제 06-378호</text>
<text x="324.7" y="274.9">기술부분:통신·정보처리,전문분야:정보통신</text>
<text x="394.7" y="271.3">2024.04</text>
<text x="324.7" y="282">통신선로산업기사</text>
<text x="345.9" y="282">김</text>
<text x="352.1" y="282">근</text>
<text x="357.5" y="282">식</text>
</g>
<g font-size="1.9">
<text x="93" y="155">AMP</text>
<text x="375.9" y="264.1">안 동 식</text>
<text x="375.9" y="268.6">이 은 진</text>
<text x="375.9" y="273.1">정 용 재</text>
</g>
<g font-size="1.8">
<text x="92.8" y="39.9">MDF</text>
<text x="93.6" y="45.7">FA</text>
<text x="93.3" y="51.4">OA</text>
</g>
<g font-size="1.7">
<text x="369.2" y="74.6">서울시 강남구 언주로 141길 6. 5층 (논현동, 백향빌딩)</text>
<text x="369.2" y="76.8">Tel:82-2-3443-7799</text>
<text x="385.8" y="76.8">Fax:82-2-3443-3807</text>
<text x="369.2" y="78.6">www.gaun.co.kr</text>
<text x="380" y="221.2">ISSUES &amp; REVISIONS</text>
</g>
<g font-size="1.4">
<text x="93.5" y="126">AP</text>
<text x="93.5" y="131.7">AP</text>
<text x="94" y="137.5">6</text>
</g>
<g font-size="1">
<text x="367.7" y="12.5">PROJECT TITLE</text>
<text x="367.7" y="47">PROJECT NUMBER</text>
<text x="367.7" y="56">DESIGN CONSULTANT</text>
<text x="367.7" y="81.5">NOTES</text>
<text x="367.7" y="150.4">KEY PLAN</text>
<text x="368.6" y="215.3">NO.</text>
<text x="381" y="215.3">D E S C R I P T I O N</text>
<text x="403.4" y="215.3">DATE</text>
<text x="367.7" y="225.5">BUILDING NAME</text>
<text x="367.7" y="234.4">DRAWING TITLE</text>
<text x="367.7" y="258.4">DRAWN</text>
<text x="367.7" y="262.9">CHECK 1</text>
<text x="388.7" y="258.4">SCALE</text>
<text x="367.7" y="267.4">CHECK 2</text>
<text x="388.7" y="267.4">DATE</text>
<text x="367.7" y="271.9">APPR</text>
<text x="367.7" y="276.4">DRAWING NO.</text>
</g>
</svg>
